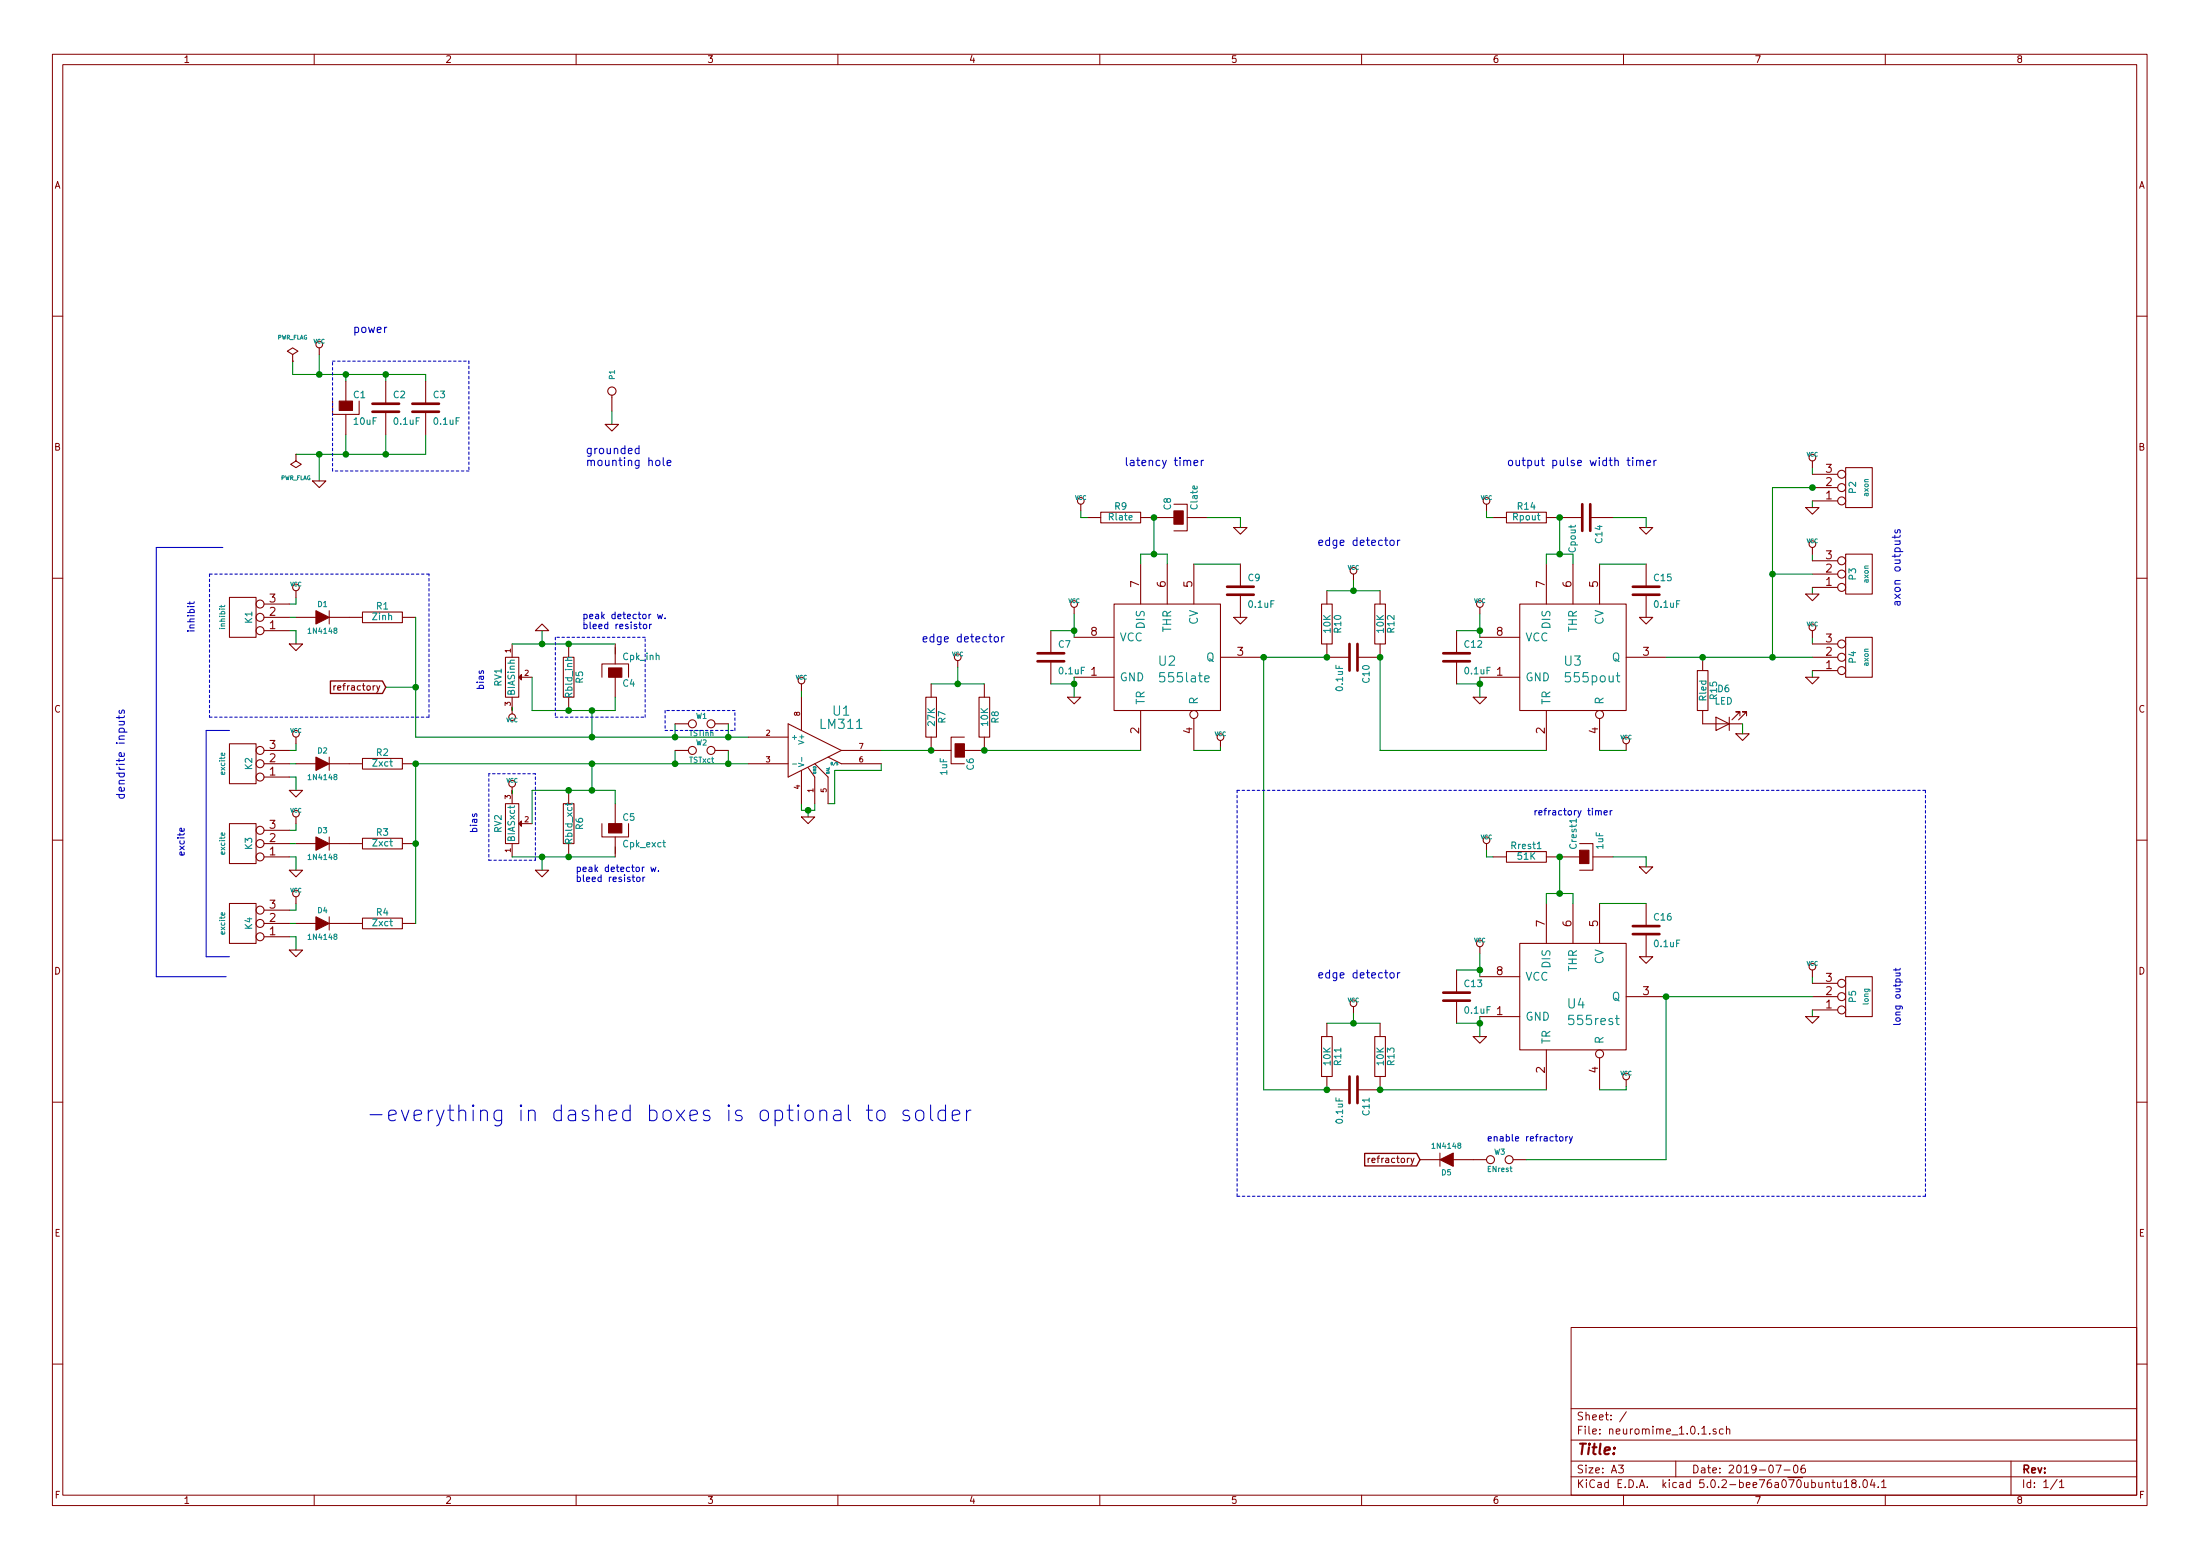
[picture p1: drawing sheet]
<svg xmlns="http://www.w3.org/2000/svg" width="297mm" height="210mm" viewBox="0 0 297 210" stroke-linecap="round" stroke-linejoin="round" font-family="sans-serif">
<g fill="none" stroke="#840000" stroke-width=".14">
<path d="M7.1 7.3h282.8v195.9h-282.8zM8.5 8.7h280v193.1h-280zM42.4 7.3v1.4M77.8 7.3v1.4M113.1 7.3v1.4M148.5 7.3v1.4M183.8 7.3v1.4M219.2 7.3v1.4M254.5 7.3v1.4M7.1 42.7h1.4M39.5 47.8l.7-.4-.7-.5-.7 .5 .7 .4v.9M39.5 48.7h.1"/>
<path d="M43.1 46.9v.9M44.9 54.1v1.8h3.6v-1.8M46.7 51.4v2.7M46.7 55.9v2.7M52.1 51.4v3.1M52.1 55.6v3M57.5 51.4v3.1M57.5 55.6v3M81.7 57.3h1.8l-.9 .9zM82.6 53.3v2.2M288.5 42.7h1.4M7.1 78h1.4"/>
<path d="M40 61.3v.9l.7 .5-.7 .4-.8-.4 .8-.5M40 61.3h.1M40 79.7v.9M42.2 64.9h1.8l-.9 .9zM145.9 68v.9M146.8 69.8h1.8M148.6 69.1h5.4v1.5h-5.4zM154 69.8h4.5M154 76.1v5.4M157.6 76.1v5.4M158.5 68h1.8v3.6h-1.8M160.3 69.8h2.7"/>
<path d="M161.2 76.1v5.4M166.6 71.2h1.8l-.9 .9zM167.5 76.1v3.1M179.2 79.7v1.8M182.7 77.5v.9M186.3 79.7v1.8M200.7 68v.9M201.6 69.8h1.8M203.4 69.1h5.4v1.5h-5.4zM208.8 69.8h4.8M208.8 76.1v5.4M212.4 76.1v5.4"/>
<path d="M214.7 69.8h3.1M216 76.1v5.4M221.4 71.2h1.8l-.9 .9zM222.3 76.1v3.1M243.8 68.5h1.8l-.9 .9zM244.7 62.2v.9M244.7 73.9v.9M244.7 67.6h3.4M244.7 65.8h3.4M244.7 64h3.4M244.7 79.3h3.4M244.7 77.5h3.4"/>
<path d="M244.7 75.7h3.4M249.2 63.1h3.6v5.4h-3.6zM249.2 74.8h3.6v5.4h-3.6zM288.5 78h1.4M31 80.6h3.6v5.4h-3.6zM35.7 85.1h3.4M35.7 83.3h3.4M35.7 81.5h3.4M39.1 86.9h1.8l-.9 .9zM40 83.3h2.7M40 99.5v.9M44.5 83.3h4.4"/>
<path d="M44.5 82.4v1.8M45.1 92.5v.6M45.3 92.5l-.2 .2M48.9 82.6h5.4v1.4h-5.4zM54.3 83.3h1.8M68.2 88.7h1.8v5.4h-1.8zM69.1 86.9v1.8M69.1 94.1v2.2M70.4 91.4h1.4M73.2 84.2l.9 .9h-1.8zM76.1 88.7h1.4v5.4h-1.4zM76.8 86.9v1.8"/>
<path d="M76.8 94.1v1.8M81.3 91.4v-1.8h3.6v1.8M83.1 86.9v2.7M83.1 91.4v2.7M91.1 97.7h1.8M96.5 97.7h1.8M101 99.5h5.4M106.4 97.7l7.2 3.6-7.2 3.6zM108.2 92.3v.9M108.2 94.1v4.5M125 94.1h1.4v5.4h-1.4zM125.7 99.5v1.8h2.7"/>
<path d="M125.7 92.3v1.8M129.3 89.2v.8M130.2 99.5h-1.8v3.6h1.8M132.2 94.1h1.4v5.4h-1.4zM132.9 99.5v1.8h-2.7M132.9 92.3v1.8M141.9 85.1v3.1M141.9 89.2v3.1M144.1 94.1h1.8l-.9 .9zM145 82v.9M145 91.4h5.4M145 86h5.4"/>
<path d="M150.4 81.5h14.4v14.4h-14.4zM154 95.9v5.4M161.2 97v4.3M164.8 88.7h5.4M164.8 99.9v.9M166.6 83.3h1.8l-.9 .9zM167.5 80.3v3M178.4 81.5h1.5v5.4h-1.5zM179.2 86.9v1.8h3M185.6 81.5h1.5v5.4h-1.5zM186.3 86.9v1.8h-3M196.7 85.1v3.1"/>
<path d="M196.7 89.2v3.1M198.9 94.1h1.8l-.9 .9zM199.8 91.4h5.4M199.8 86h5.4M199.8 82v.9M205.2 81.5h14.4v14.4h-14.4zM208.8 95.9v5.4M216 97v4.3M219.6 88.7h5.4M221.4 83.3h1.8l-.9 .9zM222.3 80.3v3M229.2 90.5h1.4v5.4h-1.4z"/>
<path d="M229.9 95.9v1.8h5.4M229.9 88.7v1.8M231.7 96.8l1.8 .9-1.8 .9zM233.5 96.8v1.8M234.4 99h1.8l-.9 .9zM234.9 96.6v-.5h-.5h.5l-1.1 1M235.8 96.6v-.5h-.5h.5l-1.1 1M243.8 80.2h1.8l-.9 .9zM243.8 91.4h1.8l-.9 .9zM244.7 85.1v.9M244.7 88.7h3.4M244.7 90.5h3.4"/>
<path d="M244.7 86.9h3.4M249.2 86h3.6v5.4h-3.6zM7.1 113.4h1.4M31 111.2h3.6v5.3h-3.6zM31 100.4h3.6v5.4h-3.6zM35.7 101.3h3.4M35.7 103.1h3.4M35.7 115.6h3.4M35.7 113.8h3.4M35.7 112h3.4M35.7 104.9h3.4M39.1 117.4h1.8l-.9 .9z"/>
<path d="M39.1 106.7h1.8l-.9 .9zM40 103.1h2.7M40 110.3v.9M40 113.8h2.7M44.5 103.1h4.4M44.5 102.2v1.8M44.5 112.9v1.8M44.5 113.8h4.4M48.9 113.1h5.4v1.5h-5.4zM48.9 102.4h5.4v1.4h-5.4zM54.3 103.1h1.8M54.3 113.8h1.8"/>
<path d="M68.2 108.5h1.8v5.3h-1.8zM69.1 106.2v2.3M69.1 113.8v1.8M70.4 111.2h1.4M72.3 117.4h1.8l-.9 .9zM76.1 108.5h1.4v5.3h-1.4zM76.8 106.7v1.8M76.8 113.8v1.8M81.3 111.2v1.7h3.6v-1.7M83.1 108.5v2.7M83.1 112.9v2.7M91.1 101.3h1.8"/>
<path d="M96.5 101.3h1.8M101 103.1h5.4M108.2 110.3h1.8l-.9 .9zM108.2 104v4.5M109.1 103.6l.9 1.3v3.6M110 103.1l1.8 1.8v3.6M111.8 102.2l1.8 .9h5.4M113.6 101.3h5.4M200.7 113.8v.9M201.6 115.6h1.8M203.4 114.9h5.4v1.5h-5.4zM208.8 115.6h4.5"/>
<path d="M213.3 113.8h1.8v3.6h-1.8M215.1 115.6h2.7M219.6 100.4v.9M221.4 117h1.8l-.9 .9zM288.5 113.4h1.4M31 121.9h3.6v5.4h-3.6zM35.7 126.4h3.4M35.7 124.6h3.4M35.7 122.8h3.4M39.1 128.2h1.8l-.9 .9zM40 121v.9M40 124.6h2.7"/>
<path d="M44.5 123.7v1.8M44.5 124.6h4.4M48.9 123.9h5.4v1.4h-5.4zM54.3 124.6h1.8M178.4 139.9h1.5v5.4h-1.5zM179.2 138.1v1.8M182.7 135.8v.9M185.6 139.9h1.5v5.4h-1.5zM186.3 138.1v1.8M196.7 130.9v3.1M196.7 135v3.1M198.9 139.9h1.8l-.9 .9z"/>
<path d="M199.8 127.8v.9M199.8 137.2h5.4M199.8 131.8h5.4M205.2 127.3h14.4v14.4h-14.4zM208.8 121.9v5.4M212.4 121.9v5.4M216 121.9v5.4M219.6 134.5h5.4M221.4 129.1h1.8l-.9 .9zM222.3 121.9v3.1M222.3 126.1v3M243.8 137.2h1.8l-.9 .9z"/>
<path d="M244.7 130.9v.9M244.7 134.5h3.4M244.7 136.3h3.4M244.7 132.7h3.4M249.2 131.8h3.6v5.4h-3.6zM7.1 148.7h1.4M179.2 145.3v1.8h3M184.7 156.3v.6M185 156.3l-.3 .2M186.3 145.3v1.8h-3M191.7 156.5h2.7M194.4 155.6v1.8"/>
<path d="M196.2 156.5h4.5M204.3 156.5h1.8M208.8 141.7v5.4M216 142.8v4.3M219.6 145.7v.9M288.5 148.7h1.4M212.1 179.1h76.4v22.7h-76.4zM7.1 184.1h1.4M212.1 199.3h76.4M212.1 197.2h76.4M212.1 194.3h76.4M212.1 190.1h76.4"/>
<path d="M218.5 197.7h.7l-.4 .4 .3 .1v.5l-.1 .1-.5-.1M219.6 190.5l-.9 1.4M226.3 197.2v2.1M230.8 193.4v.1M231.7 192.9l-.3-.1-.1 .2v.1l.4 .1v.3h-.4M232.7 192.9l-.4-.1-.1 .2v.5h.5M233.1 192.9l.2-.1 .2 .1 .1 .6M233.1 192.5v1M239.8 197.7h.7l-.5 1.1M240.9 198.4h.8M242.3 197.8l.2-.1a.67 .67 0 0 1 0 1.1 .58 .58 0 0 1-.2-1zM243.7 197.7a.42 .42 0 0 0-.5 .5v.5l.2 .1 .3-.1 .1-.4-.1-.1-.3-.1-.2 .2"/>
<path d="M247.5 199.7v.9l.2 .2M251.7 199.7h.2a.67 .67 0 0 1 0 1.1h-.1a.71 .71 0 0 1-.1-1.1zM252.8 199.6l-.3 .8h.7M271.5 197.2v4.6M277.8 199.6l-.9 1.4M288.5 184.1h1.4M42.4 201.8v1.4M77.8 201.8v1.4M113.1 201.8v1.4M148.5 201.8v1.4M183.8 201.8v1.4M219.2 201.8v1.4"/>
<path d="M247.3 200.1h.4M248.1 200.1v.6l.3 .1 .1-.1M248.5 200.1v.7M249 200l.3-.3v1.1M249 200.8h.6M250.2 200.1l-.2-.2 .2-.2h.2l.2 .2v.2l-.5 .1-.1 .2 .1 .3 .1 .1h.2l.2-.2v-.2l-.2-.3M251.1 200.7v.1M253 200.1v.7M253.6 200.7v.1M254 200l.4-.3v1.1M254 200.8h.7M254.5 201.8v1.4"/>
<path d="M278.1 200l.3-.3v1.1M278.1 200.8h.6"/>
<circle cx="43.1" cy="46.5" r=".45"/>
<circle cx="82.6" cy="52.8" r=".56"/>
<circle cx="40" cy="79.3" r=".45"/>
<circle cx="145.9" cy="67.6" r=".45"/>
<circle cx="182.7" cy="77" r=".45"/>
<circle cx="200.7" cy="67.6" r=".45"/>
<circle cx="244.7" cy="61.8" r=".45"/>
<circle cx="244.7" cy="73.4" r=".45"/>
<circle cx="248.7" cy="64" r=".54"/>
<circle cx="248.7" cy="65.8" r=".54"/>
<circle cx="248.7" cy="75.7" r=".54"/>
<circle cx="248.7" cy="77.5" r=".54"/>
<circle cx="248.7" cy="67.6" r=".54"/>
<circle cx="248.7" cy="79.3" r=".54"/>
<circle cx="35.1" cy="83.3" r=".54"/>
<circle cx="35.1" cy="81.5" r=".54"/>
<circle cx="35.1" cy="85.1" r=".54"/>
<circle cx="40" cy="99" r=".45"/>
<circle cx="69.1" cy="96.8" r=".45"/>
<circle cx="93.5" cy="97.7" r=".54"/>
<circle cx="96" cy="97.7" r=".54"/>
<circle cx="108.2" cy="91.8" r=".45"/>
<circle cx="129.3" cy="88.7" r=".45"/>
<circle cx="145" cy="81.5" r=".45"/>
<circle cx="161.2" cy="96.4" r=".54"/>
<circle cx="164.8" cy="99.5" r=".45"/>
<circle cx="199.8" cy="81.5" r=".45"/>
<circle cx="216" cy="96.4" r=".54"/>
<circle cx="219.6" cy="99.9" r=".45"/>
<circle cx="244.7" cy="84.7" r=".45"/>
<circle cx="248.7" cy="86.9" r=".54"/>
<circle cx="248.7" cy="90.5" r=".54"/>
<circle cx="248.7" cy="88.7" r=".54"/>
<circle cx="35.1" cy="103.1" r=".54"/>
<circle cx="35.1" cy="101.3" r=".54"/>
<circle cx="35.1" cy="115.6" r=".54"/>
<circle cx="35.1" cy="112" r=".54"/>
<circle cx="35.1" cy="113.8" r=".54"/>
<circle cx="35.1" cy="104.9" r=".54"/>
<circle cx="40" cy="109.8" r=".45"/>
<circle cx="69.1" cy="105.8" r=".45"/>
<circle cx="93.5" cy="101.3" r=".54"/>
<circle cx="96" cy="101.3" r=".54"/>
<circle cx="200.7" cy="113.4" r=".45"/>
<circle cx="35.1" cy="122.8" r=".54"/>
<circle cx="35.1" cy="126.4" r=".54"/>
<circle cx="35.1" cy="124.6" r=".54"/>
<circle cx="40" cy="120.6" r=".45"/>
<circle cx="182.7" cy="135.4" r=".45"/>
<circle cx="199.8" cy="127.3" r=".45"/>
<circle cx="244.7" cy="130.5" r=".45"/>
<circle cx="248.7" cy="134.5" r=".54"/>
<circle cx="248.7" cy="136.3" r=".54"/>
<circle cx="248.7" cy="132.7" r=".54"/>
<circle cx="201.2" cy="156.5" r=".54"/>
<circle cx="203.8" cy="156.5" r=".54"/>
<circle cx="216" cy="142.2" r=".54"/>
<circle cx="219.6" cy="145.3" r=".45"/>
</g>
<g fill="none" stroke="#008400" stroke-width=".14">
<path d="M39.5 48.7v1.8h18v.9M43.1 47.8v2.7M46.7 50.5v.9M46.7 58.6v2.7M52.1 50.5v.9M52.1 58.6v2.7M57.5 58.6v2.7h-17.5M82.6 55.5v1.8M43.1 61.3v3.6M145.9 68.9v.9h.9M154 76.1v-1.3h3.6v1.3M155.8 69.8v5"/>
<path d="M161.2 76.1h6.3M163 69.8h4.5v1.4M179.2 79.7h7.1M182.7 78.4v1.3M200.7 68.9v.9h.9M208.8 76.1v-1.3h3.6v1.3M210.6 69.8v5M216 76.1h6.3M217.8 69.8h4.5v1.4M239.3 77.5h5.4M244.7 63.1v.9M244.7 67.6v.9"/>
<path d="M244.7 74.8v.9M244.7 79.3v.9M245.2 65.8h-5.9v22.9M39.1 83.3h.9M39.1 85.1h.9v1.8M40 80.6v.9h-.9M52.1 92.7h4M56.1 83.3v16.2h44.9M69.1 86.9h14M69.1 95.4v.5M71.8 91.4v4.5h11.3v-1.8M73.2 85.1v1.8"/>
<path d="M79.9 95.9v3.6M83.1 87.4v.9M91.1 97.7v1.8M98.3 97.7v1.8M108.2 93.2v.9M125.7 92.3h7.2M129.3 90v2.3M141.9 85.1h3.1M141.9 92.3h3.1M145 82.9v3.1M145 91.4v2.7M170.2 88.7h9"/>
<path d="M170.6 88.7v58.4h8.6M186.3 88.7v12.6h22.5M196.7 85.1h3.1M196.7 92.3h3.1M199.8 82.9v3.1M199.8 91.4v2.7M225 88.7h19.7M235.3 97.7v1.3M244.7 86v.9M244.7 90.5v.9M39.1 104.9h.9v1.8M39.1 115.6h.9v1.8"/>
<path d="M39.1 103.1h.9M39.1 113.8h.9M40 100.4v.9h-.9M40 111.2v.8h-.9M69.1 115.6h14M69.1 106.7v.4M73.2 115.6v1.8M79.9 103.1v3.6M83.1 108.5v-1.8h-11.3v4.5M83.1 114.3v.9M91.1 101.3v1.8M98.3 101.3v1.8"/>
<path d="M101 103.1h-44.9v21.5M108.2 108.5v.9h1.8v-.9M109.1 109.4v.9M119 103.1v.9h-6.3v4.5h-.9M119 101.3h6.7M132.9 101.3h21.1M164.8 100.8v.5h-3.6M200.7 114.7v.9h.9M210.6 115.6v5M216 101.3h3.6M217.8 115.6h4.5v1.4M39.1 126.4h.9v1.8"/>
<path d="M39.1 124.6h.9M40 121.9v.9h-.9M179.2 138.1h7.1M182.7 136.7v1.4M196.7 130.9h3.1M196.7 138.1h3.1M199.8 128.7v3.1M199.8 137.2v2.7M208.8 121.9v-1.3h3.6v1.3M216 121.9h6.3M224.5 134.5h20.2M225 134.5v22h-18.9"/>
<path d="M244.7 131.8v.9M244.7 136.3v.9M185.9 147.1h22.9M219.6 146.6v.5h-3.6"/>
</g>
<g fill="#008400" stroke="#008400" stroke-width=".18">
<circle cx="98.3" cy="99.5" r=".36"/>
<circle cx="46.7" cy="50.5" r=".36"/>
<circle cx="52.1" cy="50.5" r=".36"/>
<circle cx="46.7" cy="61.3" r=".36"/>
<circle cx="43.1" cy="50.5" r=".36"/>
<circle cx="109.1" cy="109.4" r=".36"/>
<circle cx="52.1" cy="61.3" r=".36"/>
<circle cx="98.3" cy="103.1" r=".36"/>
<circle cx="91.1" cy="103.1" r=".36"/>
<circle cx="145" cy="85.1" r=".36"/>
<circle cx="145" cy="92.3" r=".36"/>
<circle cx="155.8" cy="74.8" r=".36"/>
<circle cx="155.8" cy="69.8" r=".36"/>
<circle cx="199.8" cy="85.1" r=".36"/>
<circle cx="199.8" cy="92.3" r=".36"/>
<circle cx="210.6" cy="74.8" r=".36"/>
<circle cx="210.6" cy="69.8" r=".36"/>
<circle cx="76.8" cy="115.6" r=".36"/>
<circle cx="73.2" cy="115.6" r=".36"/>
<circle cx="76.8" cy="106.7" r=".36"/>
<circle cx="79.9" cy="106.7" r=".36"/>
<circle cx="76.8" cy="86.9" r=".36"/>
<circle cx="73.2" cy="86.9" r=".36"/>
<circle cx="76.8" cy="95.9" r=".36"/>
<circle cx="79.9" cy="95.9" r=".36"/>
<circle cx="91.1" cy="99.5" r=".36"/>
<circle cx="79.9" cy="103.1" r=".36"/>
<circle cx="79.9" cy="99.5" r=".36"/>
<circle cx="56.1" cy="113.8" r=".36"/>
<circle cx="56.1" cy="103.1" r=".36"/>
<circle cx="182.7" cy="79.7" r=".36"/>
<circle cx="199.8" cy="130.9" r=".36"/>
<circle cx="199.8" cy="138.1" r=".36"/>
<circle cx="210.6" cy="120.6" r=".36"/>
<circle cx="210.6" cy="115.6" r=".36"/>
<circle cx="129.3" cy="92.3" r=".36"/>
<circle cx="125.7" cy="101.3" r=".36"/>
<circle cx="132.9" cy="101.3" r=".36"/>
<circle cx="182.7" cy="138.1" r=".36"/>
<circle cx="179.2" cy="88.7" r=".36"/>
<circle cx="186.3" cy="88.7" r=".36"/>
<circle cx="170.6" cy="88.7" r=".36"/>
<circle cx="179.2" cy="147.1" r=".36"/>
<circle cx="186.3" cy="147.1" r=".36"/>
<circle cx="56.1" cy="92.7" r=".36"/>
<circle cx="43.1" cy="61.3" r=".36"/>
<circle cx="244.7" cy="65.8" r=".36"/>
<circle cx="239.3" cy="77.5" r=".36"/>
<circle cx="229.9" cy="88.7" r=".36"/>
<circle cx="239.3" cy="88.7" r=".36"/>
<circle cx="225" cy="134.5" r=".36"/>
</g>
<g fill="none" stroke="#0000c2" stroke-width=".14">
<path d="M52.2 44.2h-.2l-.1 .2M30.1 73.9h-9v57.9h9.4M86.3 60.6l-.3-.1-.2 .2v.3l.1 .2h.4M86.3 60.1v1.1M88.6 62.2l.1-.1 .3 .1 .1 .4-.1 .2h-.3l-.1-.1zM89.5 61.8v.9l.2 .1M90.1 62.5l.5-.1-.1-.2-.3-.1-.1 .2v.5h.4M161.2 62.5l.5-.1v-.2l-.3-.1-.2 .2 .1 .5h.4M162.2 62.1v.7M162.5 62.1l-.2 .1-.1 .1M187.7 73l.2-.1 .3 .1v.4l-.1 .2h-.2l-.2-.1zM188.7 72.9v.7"/>
<path d="M189 72.9l-.3 .2M219.7 62.1h.4M219.8 61.8v.9l.3 .1M220.4 61.8v.1M220.4 62.1v.7M221 62.2l.1-.1 .3 .1v.6M221 62.1v.7M221.4 62.3l.2-.2 .2 .1 .1 .6M222.3 62.5l.6-.1-.1-.2-.3-.1-.2 .2 .1 .5h.4M223.3 62.1v.7M223.6 62.1l-.3 .2M255.8 72.2v.4"/>
<path d="M255.9 71.5l-.1 .3 .2 .1h.1l.2-.4h.2v.4M256.6 72.2l-.2 .3h-.9M16.1 97.4h.7M16.1 96.6v.4M16.1 95.9a.25 .25 0 0 0 .2 .4l.3-.5 .2 .2-.1 .3M16.7 97.4a.25 .25 0 0 1-.1 .4h-.5M16.8 96.6l-.1 .2h-.1h-.9M25.3 85.1h.1M31 98.6h-3.2v30.5h3.2M64.7 90.6v.2l.1 .1 .1-.1 .1-.2h.2v.3M86.2 84.2h.4M86.4 83.9v.8l.2 .1"/>
<path d="M86.9 84.3l.2-.1 .2 .2-.1 .4h-.2h-.1zM87.7 84.2v.6M88 84.2l-.3 .2M88.8 82.9l.1 .6 .2-.4 .2 .4 .2-.6M89.8 83.4v.1M134.3 86l.1-.1 .4 .1v.4l-.1 .2h-.3l-.1-.1zM135.3 85.9v.7M135.6 85.9l-.3 .2M24.8 111.8l.1 .2-.2 .2-.4-.1v-.3h.2l.1 .4M63.8 109.9v.2l.1 .1 .1-.1 .1-.2h.3v.3M85.3 118.4h.4M85.5 118.1v.7l.2 .2"/>
<path d="M86 118.4h.2l.2 .1-.1 .4-.2 .1-.1-.1zM86.8 118.4v.6M87.1 118.4l-.3 .1M87.9 117l.1 .6 .2-.4 .2 .4 .2-.6M88.9 117.5v.1M215.8 109.5l.2-.1h.2v.6M216.6 109.7l.4-.1v-.2h-.3l-.1 .1v.4h.4M217.4 109.4v.6M217.7 109.4l-.3 .2M187.7 131.4l.2-.1 .3 .1v.4l-.1 .1-.2 .1-.2-.1zM188.7 131.3v.7M189 131.3l-.3 .2"/>
<path d="M256 131.3h.6M256 130.7v.3M256.5 131.3l.1 .1-.1 .3h-.5M256.6 130.7l-.2 .2h-.7M114.5 149.1v1.8l.1 .2 .3 .1M117 149.8h.8M117.3 149.1v1.8l.1 .2 .4 .1M118.5 150a.57 .57 0 0 1 .6-.2 .57 .57 0 0 1 .4 .4v.6a.57 .57 0 0 1-.6 .5 .57 .57 0 0 1-.5-.5v-.6zM122.7 149.9l-.5-.1-.3 .3 .1 .3 .7 .2 .1 .2-.1 .3-.2 .1h-.4l-.2-.1M123.7 150a.57 .57 0 0 1 .6-.2 .57 .57 0 0 1 .4 .4v.6a.57 .57 0 0 1-.5 .5 .57 .57 0 0 1-.6-.5v-.6zM125.6 149.1v1.8l.1 .2 .3 .1M127.7 149.9l-.2-.1h-.4l-.3 .2-.1 .2v.6l.2 .3 .2 .1h.4l.2-.1"/>
<path d="M127.7 149.1v2.1M128.6 150.5l1-.2-.1-.4-.2-.1h-.4l-.2 .1-.1 .2v.8l.1 .2 .2 .1h.4l.2-.1M130.5 149.8v1.4M131.1 149.8a.54 .54 0 0 0-.6 .4M210.6 153.5l.1-.1 .3 .1v.3l-.1 .2h-.2l-.1-.1zM211.4 153.4v.6M211.7 153.4l-.3 .2M211.9 153.4l.2 .6M212.3 153.4l-.3 .8-.1 .1"/>
</g>
<g fill="none" stroke="#840000" stroke-width=".36">
<path d="M50.3 55.6h3.6M50.3 54.5h3.6M55.7 55.6h3.6M55.7 54.5h3.6M165.7 79.2h3.6M213.6 68v3.6M214.7 68v3.6M220.5 79.2h3.6M140.1 89.2h3.6M140.1 88.2h3.6M165.7 80.3h3.6M182.2 86.9v3.6"/>
<path d="M183.3 86.9v3.6M194.9 89.2h3.6M194.9 88.2h3.6M220.5 80.3h3.6M194.9 135h3.6M194.9 134h3.6M220.5 126.1h3.6M220.5 125h3.6M182.2 145.3v3.6M183.3 145.3v3.6"/>
</g>
<g fill="#840000" stroke="#840000" stroke-width=".14">
<path d="M129 100.4h1.2v1.8h-1.2z"/>
<path d="M158.5 68.9h1.3v1.8h-1.3z"/>
<path d="M82.2 111.2h1.8v1.2h-1.8z"/>
<path d="M45.8 54.1h1.8v1.3h-1.8z"/>
<path d="M70.4 110.8v.7l-.4-.3z"/>
<path d="M42.7 82.4l1.8 .9-1.8 .9z"/>
<path d="M82.2 90.1h1.8v1.3h-1.8z"/>
<path d="M70.4 91v.8l-.4-.4z"/>
<path d="M42.7 112.9l1.8 .9-1.8 .9z"/>
<path d="M42.7 102.2l1.8 .9-1.8 .9z"/>
<path d="M42.7 123.7l1.8 .9-1.8 .9z"/>
<path d="M213.3 114.7h1.2v1.8h-1.2z"/>
<path d="M194.4 156.5l1.8-.9v1.8z"/>
</g>
<g fill="none" stroke="#008484" stroke-width=".14">
<path d="M29.9 81.7v.2M30.4 81.7l-.2 .2h-.6M77.2 88.7l-.5 .1-.1 .2 .1 .1M162.7 91.6l.6-.1-.1-.2-.4-.1-.1 .2v.6h.5M218.2 91.2h.5M218.4 90.8v1l.1 .2h.2M76.6 108.4v.3M77.2 108.4l-.1 .2h-.8M89.5 113.7h.3M89.6 113.4v.8l.2 .1M107 103.1h.5M107.8 103l.7 .2-.7 .3"/>
<path d="M108.2 102.2v.5M112.2 103h.2v-.1h-.2v.3h.1l.1-.1-.1-.1M207.6 114.5h.5M212.8 110.5v.5M218.1 137.4h.5M218.3 137v1.1l.1 .1 .2 .1"/>
</g>
<g fill="none" stroke="#0000c2" stroke-width=".14" stroke-dasharray=".3 .3">
<path d="M44.9 48.7h18.4M63.3 48.7v14.9M28.3 77.5v19.3M44.9 63.6v-14.9M57.9 77.5h-29.6M63.3 63.6h-18.4M28.3 96.8h29.6M57.9 96.8v-19.3M75 86v10.8M75 96.8h12.1M87.1 96.8v-10.8M87.1 86h-12.1"/>
<path d="M89.8 98.6h9.4M89.8 95.9v2.7M99.2 98.6v-2.7M99.2 95.9h-9.4M66 104.4v11.7M66 116.1h6.3M72.3 116.1v-11.7M72.3 104.4h-6.3M167 106.7h93M260 106.7v54.7M167 161.4v-54.7M260 161.4h-93"/>
</g>
<path d="M44.6 91.9h7l.5 .8-.5 .9h-7zM184.3 155.7h7l.4 .8-.4 .8h-7z" fill="none" stroke="#840000" stroke-width=".18"/>
<text font-size="3" fill="#0000c2" x="49.4" y="151.3">-everything in dashed boxes is optional to solder</text>
<text font-size="2" fill="#840000" x="212.8" y="196.3">Title:</text>
<g font-size="1.8" fill="#008484">
<text x="156.5" y="89.9">U2</text>
<text x="211.2" y="89.9">U3</text>
<text x="157" y="92.1">555late</text>
<text x="211.6" y="92.1">555pout</text>
<text x="110.9" y="98.4">LM311</text>
<text x="112.5" y="96.6">U1</text>
<text x="211.7" y="136.1">U4</text>
<text x="212.1" y="138.3">555rest</text>
</g>
<g font-size="1.5" fill="#0000c2">
<text x="47.6" y="44.9">power</text>
<text x="79" y="61.3">grounded</text>
<text x="79" y="62.9">mounting hole</text>
<text x="151.8" y="62.9">latency timer</text>
<text x="203.4" y="62.9">output pulse width timer</text>
<text x="177.8" y="73.7">edge detector</text>
<text x="256.6" y="82" transform="rotate(-90 256.6 82)">axon outputs</text>
<text x="124.4" y="86.7">edge detector</text>
<text x="16.8" y="108" transform="rotate(-90 16.8 108)">dendrite inputs</text>
<text x="177.8" y="132">edge detector</text>
</g>
<g font-size="1.5" fill="#840000">
<text x="246.5" y="65.6">2</text>
<text x="246.5" y="63.8">3</text>
<text x="246.5" y="67.4">1</text>
<text x="246.5" y="77.3">2</text>
<text x="246.5" y="75.5">3</text>
<text x="36.4" y="83.1">2</text>
<text x="36.4" y="81.3">3</text>
<text x="153.8" y="79.2" transform="rotate(-90 153.8 79.2)">7</text>
<text x="157.4" y="79.2" transform="rotate(-90 157.4 79.2)">6</text>
<text x="161" y="79.2" transform="rotate(-90 161 79.2)">5</text>
<text x="208.6" y="79.2" transform="rotate(-90 208.6 79.2)">7</text>
<text x="212.2" y="79.2" transform="rotate(-90 212.2 79.2)">6</text>
<text x="215.8" y="79.2" transform="rotate(-90 215.8 79.2)">5</text>
<text x="246.5" y="79.1">1</text>
<text x="36.4" y="84.9">1</text>
<text x="147.3" y="85.8">8</text>
<text x="167.1" y="88.5">3</text>
<text x="202.1" y="85.8">8</text>
<text x="221.8" y="88.5">3</text>
<text x="246.5" y="88.5">2</text>
<text x="246.5" y="86.7">3</text>
<text x="147.3" y="91.2">1</text>
<text x="202.1" y="91.2">1</text>
<text x="246.5" y="90.3">1</text>
<text x="36.4" y="101.1">3</text>
<text x="153.8" y="99" transform="rotate(-90 153.8 99)">2</text>
<text x="161" y="99" transform="rotate(-90 161 99)">4</text>
<text x="208.6" y="99" transform="rotate(-90 208.6 99)">2</text>
<text x="215.8" y="99" transform="rotate(-90 215.8 99)">4</text>
<text x="36.4" y="104.7">1</text>
<text x="36.4" y="102.9">2</text>
<text x="36.4" y="113.6">2</text>
<text x="36.4" y="111.8">3</text>
<text x="36.4" y="115.4">1</text>
<text x="36.4" y="124.4">2</text>
<text x="36.4" y="122.6">3</text>
<text x="208.6" y="125" transform="rotate(-90 208.6 125)">7</text>
<text x="212.2" y="125" transform="rotate(-90 212.2 125)">6</text>
<text x="215.8" y="125" transform="rotate(-90 215.8 125)">5</text>
<text x="36.4" y="126.2">1</text>
<text x="202.1" y="131.6">8</text>
<text x="202.1" y="137">1</text>
<text x="221.8" y="134.3">3</text>
<text x="246.5" y="136.1">1</text>
<text x="246.5" y="134.3">2</text>
<text x="246.5" y="132.5">3</text>
<text x="208.6" y="144.8" transform="rotate(-90 208.6 144.8)">2</text>
<text x="215.8" y="144.8" transform="rotate(-90 215.8 144.8)">4</text>
<text x="212.8" y="191.7">Sheet: /</text>
<text x="212.8" y="193.6">File: neuromime_1.0.1.sch</text>
<text x="212.8" y="200.8">KiCad E.D.A. kicad 5.0.2-bee76a070ubuntu18.04.1</text>
<text x="212.8" y="198.8">Size: A3</text>
<text x="228.4" y="198.8">Date: 2019-07-06</text>
<text x="272.9" y="198.8">Rev:</text>
<text x="272.9" y="200.8">Id: 1/1</text>
</g>
<g font-size="1.5" fill="#008484">
<text x="151.1" y="86.5">VCC</text>
<text x="154.5" y="84.7" transform="rotate(-90 154.5 84.7)">DIS</text>
<text x="158.1" y="85.3" transform="rotate(-90 158.1 85.3)">THR</text>
<text x="161.7" y="84.3" transform="rotate(-90 161.7 84.3)">CV</text>
<text x="162.9" y="89.2">Q</text>
<text x="205.9" y="86.5">VCC</text>
<text x="209.3" y="84.7" transform="rotate(-90 209.3 84.7)">DIS</text>
<text x="212.9" y="85.3" transform="rotate(-90 212.9 85.3)">THR</text>
<text x="216.5" y="84.3" transform="rotate(-90 216.5 84.3)">CV</text>
<text x="217.7" y="89.2">Q</text>
<text x="151.1" y="91.9">GND</text>
<text x="154.5" y="95.2" transform="rotate(-90 154.5 95.2)">TR</text>
<text x="161.7" y="95.2" transform="rotate(-90 161.7 95.2)">R</text>
<text x="205.9" y="91.9">GND</text>
<text x="209.3" y="95.2" transform="rotate(-90 209.3 95.2)">TR</text>
<text x="216.5" y="95.2" transform="rotate(-90 216.5 95.2)">R</text>
<text x="209.3" y="130.5" transform="rotate(-90 209.3 130.5)">DIS</text>
<text x="212.9" y="131.1" transform="rotate(-90 212.9 131.1)">THR</text>
<text x="216.5" y="130.1" transform="rotate(-90 216.5 130.1)">CV</text>
<text x="205.9" y="137.7">GND</text>
<text x="205.9" y="132.3">VCC</text>
<text x="217.7" y="135">Q</text>
<text x="209.3" y="141" transform="rotate(-90 209.3 141)">TR</text>
<text x="216.5" y="141" transform="rotate(-90 216.5 141)">R</text>
</g>
<g font-size="1.3" fill="#840000">
<text x="24.7" y="8.5">1</text>
<text x="60.1" y="8.5">2</text>
<text x="95.5" y="8.5">3</text>
<text x="130.8" y="8.5">4</text>
<text x="166.2" y="8.5">5</text>
<text x="201.5" y="8.5">6</text>
<text x="236.9" y="8.5">7</text>
<text x="272.2" y="8.5">8</text>
<text x="7.3" y="25.4">A</text>
<text x="288.7" y="25.4">A</text>
<text x="7.3" y="60.8">B</text>
<text x="288.7" y="60.8">B</text>
<text x="45.7" y="93.2">refractory</text>
<text x="7.3" y="96.2">C</text>
<text x="288.7" y="96.2">C</text>
<text x="7.3" y="131.5">D</text>
<text x="288.7" y="131.5">D</text>
<text x="185.3" y="157">refractory</text>
<text x="7.4" y="166.9">E</text>
<text x="288.8" y="166.9">E</text>
<text x="7.4" y="202.2">F</text>
<text x="24.7" y="202.9">1</text>
<text x="60.1" y="202.9">2</text>
<text x="95.5" y="202.9">3</text>
<text x="130.8" y="202.9">4</text>
<text x="166.2" y="202.9">5</text>
<text x="201.5" y="202.9">6</text>
<text x="236.9" y="202.9">7</text>
<text x="272.2" y="202.9">8</text>
<text x="288.8" y="202.2">F</text>
</g>
<g font-size="1.3" fill="#008484">
<text x="47.8" y="53.7">C1</text>
<text x="53.1" y="53.7">C2</text>
<text x="58.5" y="53.7">C3</text>
<text x="47.8" y="57.3">10uF</text>
<text x="53.3" y="57.3">0.1uF</text>
<text x="58.7" y="57.3">0.1uF</text>
<text x="149.8" y="70.2">Rlate</text>
<text x="150.5" y="68.8">R9</text>
<text x="158.1" y="68.8" transform="rotate(-90 158.1 68.8)">C8</text>
<text x="161.7" y="68.7" transform="rotate(-90 161.7 68.7)">Clate</text>
<text x="204.3" y="70.2">Rpout</text>
<text x="204.9" y="68.8">R14</text>
<text x="250.6" y="66.6" transform="rotate(-90 250.6 66.6)">P2</text>
<text x="212.8" y="74.5" transform="rotate(-90 212.8 74.5)">Cpout</text>
<text x="216.3" y="73.3" transform="rotate(-90 216.3 73.3)">C14</text>
<text x="50.3" y="83.7">Zinh</text>
<text x="50.8" y="82.3">R1</text>
<text x="168.5" y="78.4">C9</text>
<text x="168.7" y="82">0.1uF</text>
<text x="223.4" y="78.4">C15</text>
<text x="223.4" y="82">0.1uF</text>
<text x="250.6" y="78.2" transform="rotate(-90 250.6 78.2)">P3</text>
<text x="34.1" y="84.1" transform="rotate(-90 34.1 84.1)">K1</text>
<text x="84.2" y="89.1">Cpk_inh</text>
<text x="142.9" y="87.4">C7</text>
<text x="179.7" y="85.4" transform="rotate(-90 179.7 85.4)">10K</text>
<text x="181.1" y="85.4" transform="rotate(-90 181.1 85.4)">R10</text>
<text x="186.8" y="85.4" transform="rotate(-90 186.8 85.4)">10K</text>
<text x="188.3" y="85.4" transform="rotate(-90 188.3 85.4)">R12</text>
<text x="197.8" y="87.4">C12</text>
<text x="250.6" y="89.5" transform="rotate(-90 250.6 89.5)">P4</text>
<text x="67.7" y="92.6" transform="rotate(-90 67.7 92.6)">RV1</text>
<text x="69.5" y="93.8" transform="rotate(-90 69.5 93.8)">BIASinh</text>
<text x="77.3" y="94.1" transform="rotate(-90 77.3 94.1)">Rbld_inh</text>
<text x="78.7" y="92.2" transform="rotate(-90 78.7 92.2)">R5</text>
<text x="84.1" y="92.7">C4</text>
<text x="143.1" y="91">0.1uF</text>
<text x="181.3" y="93.2" transform="rotate(-90 181.3 93.2)">0.1uF</text>
<text x="184.9" y="92.1" transform="rotate(-90 184.9 92.1)">C10</text>
<text x="197.8" y="91">0.1uF</text>
<text x="230.4" y="94.5" transform="rotate(-90 230.4 94.5)">Rled</text>
<text x="231.5" y="95.1">LED</text>
<text x="231.8" y="94.3" transform="rotate(-90 231.8 94.3)">R15</text>
<text x="231.9" y="93.4">D6</text>
<text x="126.2" y="97.9" transform="rotate(-90 126.2 97.9)">27K</text>
<text x="127.7" y="97.6" transform="rotate(-90 127.7 97.6)">R7</text>
<text x="133.4" y="97.9" transform="rotate(-90 133.4 97.9)">10K</text>
<text x="134.8" y="97.6" transform="rotate(-90 134.8 97.6)">R8</text>
<text x="34.1" y="103.9" transform="rotate(-90 34.1 103.9)">K2</text>
<text x="50.4" y="103.4">Zxct</text>
<text x="50.8" y="102">R2</text>
<text x="127.9" y="104.6" transform="rotate(-90 127.9 104.6)">1uF</text>
<text x="131.5" y="103.9" transform="rotate(-90 131.5 103.9)">C6</text>
<text x="50.8" y="112.8">R3</text>
<text x="67.7" y="112.4" transform="rotate(-90 67.7 112.4)">RV2</text>
<text x="69.5" y="113.5" transform="rotate(-90 69.5 113.5)">BIASxct</text>
<text x="77.3" y="113.8" transform="rotate(-90 77.3 113.8)">Rbld_xct</text>
<text x="78.7" y="111.9" transform="rotate(-90 78.7 111.9)">R6</text>
<text x="84.1" y="110.8">C5</text>
<text x="34.1" y="114.6" transform="rotate(-90 34.1 114.6)">K3</text>
<text x="50.4" y="114.2">Zxct</text>
<text x="84.2" y="114.3">Cpk_exct</text>
<text x="204.2" y="114.6">Rrest1</text>
<text x="204.9" y="116">51K</text>
<text x="212.9" y="114.5" transform="rotate(-90 212.9 114.5)">Crest1</text>
<text x="216.5" y="114.6" transform="rotate(-90 216.5 114.6)">1uF</text>
<text x="34.1" y="125.4" transform="rotate(-90 34.1 125.4)">K4</text>
<text x="50.4" y="125">Zxct</text>
<text x="50.8" y="123.6">R4</text>
<text x="223.4" y="124.2">C16</text>
<text x="223.4" y="127.8">0.1uF</text>
<text x="197.8" y="133.2">C13</text>
<text x="197.8" y="136.8">0.1uF</text>
<text x="250.6" y="135.3" transform="rotate(-90 250.6 135.3)">P5</text>
<text x="179.7" y="143.7" transform="rotate(-90 179.7 143.7)">10K</text>
<text x="181.1" y="143.7" transform="rotate(-90 181.1 143.7)">R11</text>
<text x="186.8" y="143.7" transform="rotate(-90 186.8 143.7)">10K</text>
<text x="188.3" y="143.7" transform="rotate(-90 188.3 143.7)">R13</text>
<text x="181.3" y="151.5" transform="rotate(-90 181.3 151.5)">0.1uF</text>
<text x="184.9" y="150.5" transform="rotate(-90 184.9 150.5)">C11</text>
</g>
<g font-size="1.3" fill="#0000c2">
<text x="78.6" y="83.5">peak detector w.</text>
<text x="26.3" y="84.8" transform="rotate(-90 26.3 84.8)">inhibit</text>
<text x="78.6" y="84.9">bleed resistor</text>
<text x="65.3" y="93.2" transform="rotate(-90 65.3 93.2)">bias</text>
<text x="64.4" y="112.5" transform="rotate(-90 64.4 112.5)">bias</text>
<text x="207" y="110">refractory timer</text>
<text x="24.9" y="115.6" transform="rotate(-90 24.9 115.6)">excite</text>
<text x="77.7" y="117.7">peak detector w.</text>
<text x="77.7" y="119">bleed resistor</text>
<text x="256.6" y="138.5" transform="rotate(-90 256.6 138.5)">long output</text>
<text x="200.7" y="154">enable refractory</text>
</g>
<g font-size="1" fill="#008484">
<text x="83" y="51.2" transform="rotate(-90 83 51.2)">P1</text>
<text x="252.3" y="67" transform="rotate(-90 252.3 67)">axon</text>
<text x="42.9" y="81.9">D1</text>
<text x="252.3" y="78.6" transform="rotate(-90 252.3 78.6)">axon</text>
<text x="30.4" y="84.8" transform="rotate(-90 30.4 84.8)">inhibit</text>
<text x="41.8" y="85.5">1N4148</text>
<text x="252.3" y="89.9" transform="rotate(-90 252.3 89.9)">axon</text>
<text x="42.9" y="101.7">D2</text>
<text x="93.1" y="99.3">TSTinh</text>
<text x="94" y="97">W1</text>
<text x="94" y="100.6">W2</text>
<text x="106.8" y="99.8">+</text>
<text x="108.6" y="100.2" transform="rotate(-90 108.6 100.2)">V+</text>
<text x="30.4" y="104.5" transform="rotate(-90 30.4 104.5)">excite</text>
<text x="41.8" y="105.3">1N4148</text>
<text x="93.1" y="102.9">TSTxct</text>
<text x="42.9" y="112.4">D3</text>
<text x="30.4" y="115.3" transform="rotate(-90 30.4 115.3)">excite</text>
<text x="41.8" y="116">1N4148</text>
<text x="42.9" y="123.2">D4</text>
<text x="30.4" y="126" transform="rotate(-90 30.4 126)">excite</text>
<text x="41.8" y="126.8">1N4148</text>
<text x="252.3" y="135.6" transform="rotate(-90 252.3 135.6)">long</text>
<text x="193.6" y="155">1N4148</text>
<text x="201.7" y="155.8">W3</text>
<text x="194.7" y="158.6">D5</text>
<text x="200.9" y="158.2">ENrest</text>
</g>
<g font-size="1" fill="#840000">
<text x="68.9" y="88.1" transform="rotate(-90 68.9 88.1)">1</text>
<text x="68.9" y="95.3" transform="rotate(-90 68.9 95.3)">3</text>
<text x="70.9" y="91.2">2</text>
<text x="103.5" y="99.3">2</text>
<text x="108" y="96.6" transform="rotate(-90 108 96.6)">8</text>
<text x="116" y="101.1">7</text>
<text x="68.9" y="107.8" transform="rotate(-90 68.9 107.8)">3</text>
<text x="103.5" y="102.9">3</text>
<text x="108" y="106.5" transform="rotate(-90 108 106.5)">4</text>
<text x="109.8" y="106.9" transform="rotate(-90 109.8 106.9)">1</text>
<text x="111.6" y="106.9" transform="rotate(-90 111.6 106.9)">5</text>
<text x="116" y="102.9">6</text>
<text x="70.9" y="111">2</text>
<text x="68.9" y="115" transform="rotate(-90 68.9 115)">1</text>
</g>
<g font-size=".8" fill="#008484">
<text x="37.4" y="45.8">PWR_FLAG</text>
<text x="42.3" y="46.4">VCC</text>
<text x="37.9" y="64.8">PWR_FLAG</text>
<text x="243.9" y="61.6">VCC</text>
<text x="145.1" y="67.5">VCC</text>
<text x="199.9" y="67.5">VCC</text>
<text x="182" y="76.9">VCC</text>
<text x="243.9" y="73.3">VCC</text>
<text x="39.2" y="79.1">VCC</text>
<text x="144.2" y="81.4">VCC</text>
<text x="199" y="81.4">VCC</text>
<text x="128.5" y="88.6">VCC</text>
<text x="243.9" y="84.5">VCC</text>
<text x="107.4" y="91.7">VCC</text>
<text x="39.2" y="98.9">VCC</text>
<text x="68.4" y="97.5">VCC</text>
<text x="164" y="99.3">VCC</text>
<text x="218.8" y="99.8">VCC</text>
<text x="68.4" y="105.6">VCC</text>
<text x="39.2" y="109.7">VCC</text>
<text x="199.9" y="113.3">VCC</text>
<text x="39.2" y="120.4">VCC</text>
<text x="199" y="127.2">VCC</text>
<text x="243.9" y="130.3">VCC</text>
<text x="182" y="135.3">VCC</text>
<text x="218.8" y="145.1">VCC</text>
</g>
<g font-size=".5" fill="#008484">
<text x="110.2" y="104.5" transform="rotate(-90 110.2 104.5)">GND</text>
<text x="112" y="104.5" transform="rotate(-90 112 104.5)">BAL</text>
<text x="112.4" y="103.2">B/S</text>
</g>
</svg>
